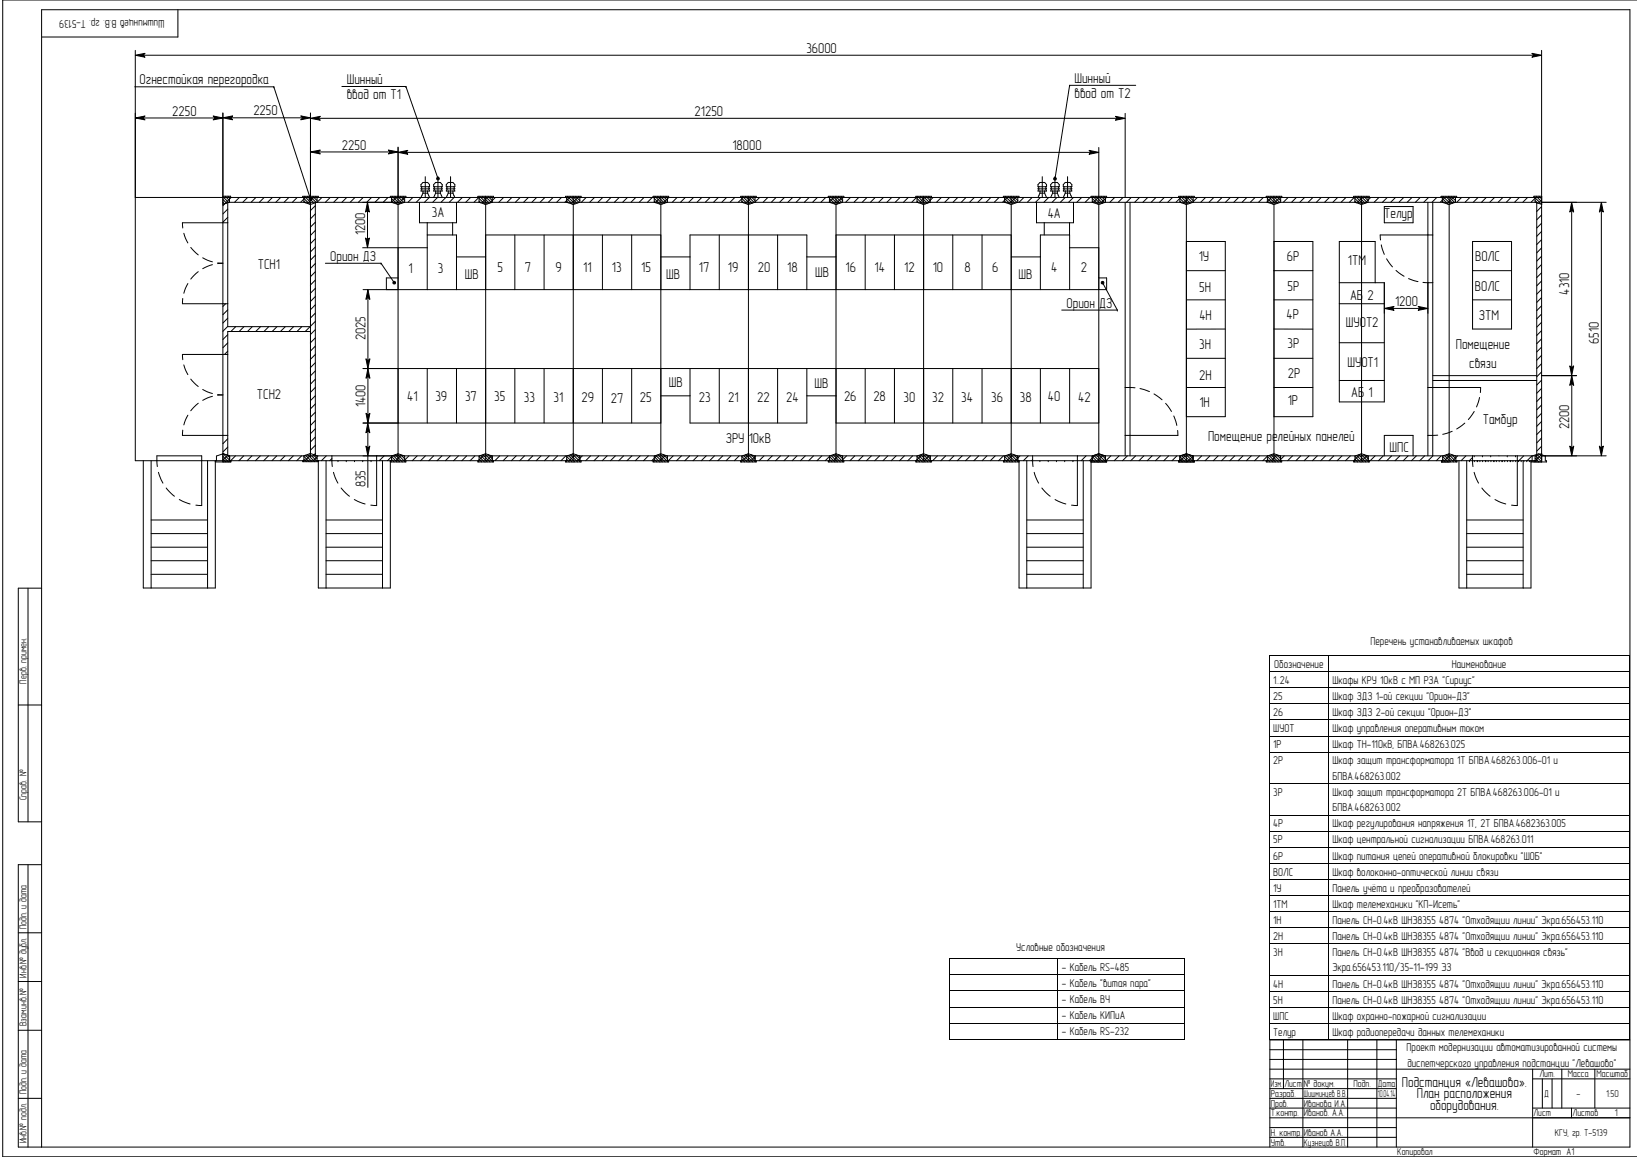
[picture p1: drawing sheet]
<svg xmlns="http://www.w3.org/2000/svg" width="841mm" height="594mm" viewBox="0 0 841 594" stroke-linecap="round" stroke-linejoin="round" font-family="sans-serif">
<g fill="none" stroke="#000" stroke-width=".51">
<path d="M91 5v14h-70M841 0h-840v594h840M70 28l5-1-1 1 1 1zM70 26v211h720v-133h-673v64h43M74 28h714M787 27l5 1-5 1 1-1zM792 26v211l-3-3M69 45h72M110 60l5 1-5 1v-1zM115 58v179M141 45h.1M141 45l18 57"/>
<path d="M155 60h5l-5 2 1-2zM160 58v43M176 44h33M209 44h.1M209 44l16 47M550 44h.1M550 44l-8 47M550 44h33M573 60l5 1-5 1 1-1zM578 58v43M70 61l5-1-1 1 1 1zM74 61h36"/>
<path d="M115 60h5h-2l2 2zM118 60h38M160 61l5-1-1 1 1 1zM160 78l5-1-1 1 1 1zM164 61h410M164 78h37M200 77l5 1-5 1 1-1zM205 78l5-1-1 1 1 1zM205 76v161M209 78h352M560 77l5 1-5 1 1-1zM565 76v161"/>
<path d="M217 97l-1 1h5l-1-1M217 96l-1 1h5l-1-1M217 94h3l1 1v1h-5v-1zM217 99l-1 2M217 98v1M217 99h3M218 91v10M220 99l1 2-3 3M220 98v1M223 97v1h4v-1M223 96v1h4v-1M224 99l-1 2"/>
<path d="M224 98v1M224 94h2l1 1v1h-4v-1zM224 99h2M225 91v10M226 98v1M226 99l1 2M230 97l-1 1h5l-1-1M230 96l-1 1h5l-1-1M230 94h3l1 1v1h-5v-1zM230 99l-1 2M230 98v1M230 99h3"/>
<path d="M231 91v10M233 98v1M233 99l1 2M534 97l-1 1h5l-1-1M534 96l-1 1h5l-1-1M534 94h3l1 1v1h-5v-1zM534 98v1M534 99l-1 2M534 99h2M535 91v10M537 98l1 3M540 97v1h4v-1"/>
<path d="M540 96v1h4v-1M541 94h2l1 1v1h-4v-1zM541 99l-1 2M541 98v1M541 99h2M542 91h1l-1 1h-1zM542 91v10M543 98v1M543 99l1 2M547 97l-1 1h5l-1-1M547 96l-1 1h5l-1-1M547 94h3l1 1v1h-5v-1z"/>
<path d="M547 99l-1 2M547 98v1M547 99h3M548 91v10M550 98v1M550 99l1 2M70 101h722M94 120l3 5M115 101l2 3M115 102l1 2M115 104v1M115 101h3"/>
<path d="M116 101l2 2M117 114h-23v3M117 107l-2 3M117 112l-2 2M117 101l1 1M118 101v3l-3 1M119 101l-4 5M123 101l-3 3M127 101l-2 3M131 101l-2 3M136 101l-3 3M140 101l-3 3"/>
<path d="M144 101l-2 3M148 101l-2 3M153 101l-3 3M156 101h8M156 102l3 3M156 103l1 1M156 101v3l4 1 3-1M156 101l4 3v130M157 101l-3 3M158 101l3 3M159 101l3 3M160 108h.1"/>
<path d="M160 112h.1M160 117h.1M161 101l2 2M161 101l-2 3M162 110l-2 2M162 114l-2 3M162 106l-2 2M162 118l-2 3M162 104v130M162 101l1 1M163 101v3M165 101l-2 3"/>
<path d="M170 101l-3 3M174 101l-3 3M178 101l-2 3M182 101l-2 3M187 101l-3 3M189 104l1 5-1-1-1 1zM189 108v15M191 101l-3 3M195 101l-2 3M199 101l-2 3M201 101h8M201 101v3l4 1 3-1v-3l-3 3"/>
<path d="M201 102l3 3M201 103l1 1M201 101l4 4M203 101l3 3M204 101l-3 3M204 101l3 3M206 101l2 2M207 101l1 1M212 101l-2 3M216 104v10h19v-10M216 101l-2 3M219 114v35"/>
<path d="M225 101l-3 3M229 101l-2 3M233 114v7M233 101l-2 3M238 101l-3 3M242 101l-3 3M246 101h8M246 101l-2 3M246 102l3 3M246 103l1 1M246 101v3l4 1 3-1v-3M246 101l4 4"/>
<path d="M248 101l3 3M249 101l3 3M250 101v136M250 101l-2 3M251 101l2 2M252 101l1 1M255 101l-3 3M259 101l-3 3M263 101l-3 3M267 101l-2 3M271 101l-2 3M276 101l-3 3"/>
<path d="M280 101l-3 3M284 101l-2 3M288 101l-2 3M291 101h8M291 102l3 3M291 103l1 1M291 101v3l4 1 3-1v-3M291 101l4 4M293 101l-3 3M293 101l3 3M294 101l3 3M295 101v136"/>
<path d="M296 101l2 2M297 101l-3 3M297 101l1 1M301 101l-2 3M305 101l-2 3M310 101l-3 3M314 101l-3 3M318 101l-2 3M322 101l-2 3M327 101l-3 3M331 101l-3 3M335 101l-2 3"/>
<path d="M336 101h8l-3 3M336 102l3 3M336 103l1 1M336 101v3l4 1 3-1v-3M336 101l4 4M338 101l3 3M339 101l3 3M339 101l-2 3M340 101v136M341 101l2 2M342 101l1 1M348 101l-3 3"/>
<path d="M352 101l-2 3M356 101l-2 3M361 101l-3 3M365 101l-3 3M369 101l-2 3M373 101l-2 3M378 101l-3 3M381 101h8M381 102l3 3M381 103l1 1M381 101v3l4 1 3-1M381 101l4 4"/>
<path d="M382 101l-3 3M383 101l3 3M384 101l3 3M385 101v136M386 101l2 2M386 101l-2 3M387 101l1 1M388 101v3M390 101l-2 3M395 101l-3 3M399 101l-3 3M403 101l-2 3"/>
<path d="M407 101l-2 3M411 101l-2 3M416 101l-3 3M420 101l-3 3M424 101l-2 3M426 101h8M426 102l3 3M426 103l1 1M426 101v3l4 1 3-1v-3M426 101l4 4M428 101l3 3M428 101l-2 3"/>
<path d="M429 101l3 3M430 101v136M431 101l2 2M432 101l1 1M433 101l-3 3M437 101l-3 3M441 101l-2 3M445 101l-2 3M450 101l-3 3M454 101l-3 3M458 101l-2 3M462 101l-2 3"/>
<path d="M467 101l-3 3M471 101h8M471 101l-3 3M471 102l3 3M471 103l1 1M471 101v3l4 1 3-1v-3M471 101l4 4M473 101l3 3M474 101l3 3M475 101v136M475 101l-2 3M476 101l2 2"/>
<path d="M477 101l1 1M479 101l-2 3M484 101l-3 3M488 101l-3 3M492 101l-2 3M496 101l-2 3M501 101l-3 3M505 101l-3 3M509 101l-2 3M513 101l-2 3M515 101h1M515 101h8"/>
<path d="M516 102l3 3M516 103l1 1M516 101v3l4 1 3-1v-3M516 101l4 4M518 101l-3 3M518 101l3 3M519 101l3 3M520 101v136M521 101l2 2M522 101l-3 3M522 101l1 1M526 101l-2 3"/>
<path d="M530 101l-2 3M533 104v10h19v-10M534 101l-2 3M536 114v7M539 101l-3 3M543 101l-2 3M547 101l-2 3M549 114v7M551 101l-2 3M556 101l-3 3M560 101l-3 3M561 101h8"/>
<path d="M561 102l3 3M561 103l1 1M561 101v3l4 1 3-1v-3M561 101l4 4M563 101l3 3M564 101l-2 3M564 101l3 3M566 101l2 2M567 101l1 1M568 101l-2 3M573 101l-3 3M577 101l-3 3"/>
<path d="M578 104v130M581 104v130M581 101l-2 3M585 101l-2 3M590 101l-3 3M594 101l-3 3M598 101l-2 3M602 101l-2 3M606 101h.1M606 101h8M606 102l3 3M606 103l1 1"/>
<path d="M606 101v3l4 1 3-1v-3M607 101l3 4M607 101l-3 3M608 101l3 3M609 101l4 3M610 101v136M611 101l2 2M611 101l-3 3M612 101l1 1M615 101l-2 3M619 101l-2 3M624 101l-3 3"/>
<path d="M628 101l-3 3M632 101l-2 3M636 101l-2 3M641 101l-3 3M645 101l-3 3M649 101l-2 3M651 101h8M651 102l3 3M651 103l1 1M651 101v3l4 1 3-1v-3M651 101l4 4M653 101l3 3"/>
<path d="M653 101l-2 3M654 101l3 3M655 101v136M656 101l2 2M657 101l1 1M658 101l-3 3M662 101l-3 3M666 101l-2 3M670 101l-2 3M675 101l-3 3M679 101l-3 3M683 101l-2 3"/>
<path d="M687 101l-2 3M692 101l-3 3M695 101h1M695 101h8M696 101l-3 3M696 102l3 3M696 103l1 1M696 101v3l3 1 4-1v-3M696 101l4 4M698 101l3 3M699 101l3 3M700 101v136"/>
<path d="M700 101l-3 3M701 101l2 2M702 101l1 1M704 101l-2 3M708 101l-2 3M711 106h15v8h-15zM713 101l-3 3M717 101l-3 3M721 101l-2 3M725 101l-2 3M730 101l-3 3M734 104v130"/>
<path d="M734 101l-3 3M736 104v130M738 101l-2 3M740 101h8M741 102l3 3M741 103l1 1M741 101v3l3 1 4-1v-3M741 101l4 4M742 101l-2 3M743 101l3 3M744 101l3 3M745 101v136"/>
<path d="M746 101l2 2M747 101l-3 3M747 101l1 1M751 101l-3 3M755 101l-2 3M759 101l-2 3M764 101l-3 3M768 101l-3 3M772 101l-2 3M776 101l-2 3M781 101l-3 3M785 101l-3 3"/>
<path d="M788 101h.1M789 101v3l3 1-3-3M789 103l1 1M789 101l-2 3M789 101l3 3M790 104h.1M791 101l1 1M792 103l-2 1M792 106l-2 3M792 110l-2 3M792 115l-2 2M792 119l-2 2"/>
<path d="M792 104h33M792 101h-4M807 104l1 5-1-1-1 1zM807 108v81M823 104l1 5-1-1-1 1zM823 108v122M98 127l4 4M102 139l-4 4M104 132l5 2M109 136l-5 2M112 135h3h-3M160 125h.1"/>
<path d="M160 129h.1M160 134h.1M162 123l-2 2M162 127l-2 2M162 131l-2 3M162 135l-2 3M162 140l-2 2M167 135h29M186 127h33M188 122l1 1 1-1-1 5zM196 135h.1M196 135l6 10"/>
<path d="M219 121h16v28M235 132h15M250 121h90M264 121v28M280 121v28M309 121v28M325 121v28M340 132h14M370 121v28M399 121v28M415 132h15M430 121h90"/>
<path d="M444 121v28M460 121v28M489 121v28M505 121v28M520 132h14M550 127h15M610 124h19v90h-19M610 139h19M655 124h19v90h-19M655 139h19M710 126l1 5M712 133l3 4"/>
<path d="M717 139l4 3M736 121h-27v2M757 124h20v45h-20zM757 139h20M792 123l-2 3M792 127l-2 3M792 132l-2 2M792 136l-2 2M94 153v3h23M97 146l-3 5M116 156l-1 1M117 159l-2 3"/>
<path d="M160 146h.1M160 151h.1M160 155h.1M162 144l-2 2M162 148l-2 3M162 152l-2 3M162 157l-2 2M189 149l1 5-1-1-1 1zM189 153v32M205 143h-6v6M354 149v-28h61v28M534 149v-28h16v28"/>
<path d="M545 159h29M565 143h4v6h-382M567 146l7 13M574 159h.1M610 154h19M655 154h19M688 145h23v61h-23v-82h18v21M688 156h23M711 158l5-1-1 1 1 1zM715 158h15M724 143l5 2M729 157l5 1-5 1 1-1z"/>
<path d="M731 145h5M757 154h20M792 140l-2 3M792 144l-2 3M792 149l-2 2M792 153l-2 2M792 157l-2 3M117 163l-2 3M117 168l-2 2M117 172l-2 2M117 176l-2 3M121 168l-2 2"/>
<path d="M125 168l-2 2M130 168l-3 2M134 168l-3 2M138 168l-2 2M142 168l-2 2M147 168l-3 2M151 168l-3 2M155 168l-2 2M159 168l-2 2M160 163h.1M160 168h.1M160 172h.1"/>
<path d="M160 176h.1M160 170h-43v64M162 161l-2 2M162 165l-2 3M162 169l-2 3M162 173l-2 3M162 178l-2 2M629 169h-19M655 169h19M688 176h23M792 161l-2 3M792 165l-2 3"/>
<path d="M792 170l-2 2M792 174l-2 2M792 178l-2 3M94 187l3 5M98 195l4 3M104 200l5 2M117 182h-23v3M117 180l-2 2M160 184h.1M160 189h.1M160 193h.1M162 182l-2 2"/>
<path d="M162 186l-2 3M162 190l-2 3M162 195l-2 2M162 199l-2 2M187 189h378M188 184l1 1 1-1-1 5zM189 189l1 5-1-1-1 1zM189 193v20M219 189v28M235 189v28M264 189v28M280 189v28"/>
<path d="M309 189v28M325 189v28M354 189v28h61v-28M370 189v28M399 189v28M444 189v28M460 189v28M489 189v28M505 189v28M534 189v28M550 189v28M578 199h5"/>
<path d="M586 200l5 1M610 199h19M610 184h19M655 199h19M655 184h19M688 195h23M734 199h27v3M736 195h54M736 193h54M792 182l-2 3M792 187l-2 2M792 191l-2 2"/>
<path d="M792 195l-2 3M792 199l-2 3M792 193h18M806 188l1 1 1-1-1 5zM808 193l1 5-1-1-2 1zM808 197v33M97 213l-3 5M102 207l-4 4M109 203l-5 3M112 203h3h-3M160 201h.1M160 206h.1"/>
<path d="M160 210h.1M160 214h.1M162 203l-2 3M162 207l-2 3M162 212l-2 2M162 216l-2 2M186 217h154M188 212l1 1 1-1-1 5zM189 217l1 5-1-1-1 1zM340 203h14M415 203h15M430 217h135"/>
<path d="M593 202l4 3M599 207l3 4M603 214l2 4M753 217l-5 3M757 211l-3 4M760 204l-1 5M792 204l-2 2M792 208l-2 2M792 212l-2 3M792 216l-2 3M74 236v66h37v-65M78 237v65"/>
<path d="M81 240v-6h23v26l-3-1M94 221v3h23M107 237v65M115 234l2 3M115 236l1 1M115 233l3 1v3M115 233l3 3M115 233l-4 1v3M117 234h.1M117 225l-2 3M117 230l-2 2M117 234l-2 2"/>
<path d="M117 234h673M117 234l1 1M118 234v3M118 237h.1M119 237h-8M121 234l-3 3M125 234l-2 3M129 234l-2 3M134 234l-3 3M138 234l-3 3M142 234l-2 3M146 234l-2 3"/>
<path d="M151 234l-3 3M155 234l-3 3M156 237h.1M156 234l3 3M156 236l1 1M157 234l3 3M158 233l4 4M159 233l1 1M159 234l-2 3M160 223h.1M160 227h.1M160 231h.1"/>
<path d="M160 234l3 3M162 234l1 2M162 220l-2 3M162 224l-2 3M162 229l-2 2M162 233l-1 1M163 234l-2 3M164 237h-8v-1v-2l4-1 3 1v2h1v66h37v-65M168 237v65M168 234l-3 3M171 234v6M171 235l-2 2"/>
<path d="M174 237h.1M178 237h.1M182 237h.1M186 237h.1M188 229l1 1 1-1-1 5zM189 221v9M189 234v16M191 237h.1M194 234v26l-4-1M197 237v65M197 234l-2 3M201 234l3 3"/>
<path d="M201 236l1 1M201 237v-3l4-1 3 1v3M202 234l-3 3M202 234l3 3M203 233l4 4M204 233l4 4M206 233l2 3M206 234l-3 3M209 237h-8M210 234l-2 3M214 234l-2 3M219 234l-3 3"/>
<path d="M223 234l-3 3M227 234l-2 3M231 234l-2 3M236 234l-3 3M240 234l-3 3M244 234l-2 3M246 234l3 3M246 236l1 1M246 237v-3l4-1 3 1v3M247 234l3 3M248 233l4 4M248 234l-2 3"/>
<path d="M249 233l4 4M251 233l2 3M253 234l-3 3M254 237h-8M257 234l-3 3M261 234l-3 3M265 234l-2 3M269 234l-2 3M274 234l-3 3M278 234l-3 3M282 234l-2 3M286 234l-2 3"/>
<path d="M291 234l-3 3M291 234l3 3M291 236l1 1M291 237v-3l4-1 3 1v3M292 234l3 3M293 233l4 4M294 233l4 4M295 234l-3 3M296 233l2 3M299 237h-8M299 234l-2 3M303 234l-2 3"/>
<path d="M308 234l-3 3M312 234l-3 3M316 234l-2 3M320 234l-2 3M325 234l-3 3M329 234l-3 3M333 234l-2 3M336 234l3 3M336 236l1 1M336 237v-3l4-1 3 1v3M337 234l3 3M337 234l-2 3"/>
<path d="M338 233l4 4M339 233l4 4M341 233l2 3M342 234l-3 3M344 237h-8M346 234l-3 3M350 234l-2 3M354 234l-2 3M359 234l-3 3M363 234l-3 3M367 234l-2 3M371 234l-2 3"/>
<path d="M376 234l-3 3M380 234l-3 3M381 234l3 3M381 236l1 1M381 237v-3l4-1 3 1v3M382 234l3 3M383 233l4 4M384 234l-2 3M384 233l4 4M386 233l2 3M388 234l-2 3M389 237h-8"/>
<path d="M393 234l-3 3M397 234l-3 3M401 234l-3 3M405 234l-2 3M409 234l-2 3M414 234l-3 3M418 234l-3 3M422 234l-2 3M426 234l3 3M426 236l1 1M426 237v-3l4-1 3 1v3M426 234l-2 3"/>
<path d="M427 234l3 3M428 233l4 4M429 233l4 4M431 234l-3 3M431 233l2 3M434 237h-8M435 234l-3 3M439 234l-2 3M443 234l-2 3M448 234l-3 3M452 234l-3 3M456 234l-2 3"/>
<path d="M460 234l-2 3M465 234l-3 3M469 234l-3 3M471 237h.1M471 237h8M471 234l3 3M471 236l1 1M471 237v-3l4-1 3 1v3M472 234l3 3M473 233l4 4M473 234l-2 3M474 233l4 4"/>
<path d="M476 233l2 3M477 234l-2 3M482 234l-3 3M486 234l-3 3M490 234l-2 3M494 234l-2 3M499 234l-3 3M503 234l-3 3M507 234l-2 3M511 234l-2 3M516 234l-3 3M516 237h8"/>
<path d="M516 234l3 3M516 236l1 1M516 237v-3l4-1 3 1v3M517 234l3 3M518 233l4 4M519 233l4 4M520 234l-3 3M521 233l2 3M524 236v66h37v-65M524 234l-2 3M528 237v65M528 234l-2 3"/>
<path d="M531 234v6M531 236l-1 1M534 237h.1M539 237h.1M543 237h.1M547 237h.1M551 237h.1M554 234v26l-3-1M554 234h.1M557 237v65M558 234l-3 3M561 234l3 3"/>
<path d="M561 236l1 1M561 237v-3l4-1 3 1v3M562 234l3 3M562 234l-2 3M563 233l4 4M564 233l4 4M566 233l2 3M566 234l-2 3M569 237h-8M571 234l-3 3M575 234l-3 3M579 234l-2 3"/>
<path d="M583 234l-2 3M588 234l-3 3M592 234l-3 3M596 234l-2 3M600 234l-2 3M605 234l-3 3M605 221v3h-27M606 234l3 3M606 236l1 1M606 237v-3l4-1 3 1v3M607 234l3 3M608 233l4 4"/>
<path d="M609 234l-3 3M609 233l4 4M611 233l2 3M613 234l-2 3M613 237h.1M614 237h-8M617 234l-2 3M622 234l-3 3M626 234l-3 3M630 234l-2 3M634 234l-2 3M639 234l-3 3"/>
<path d="M643 234l-3 3M647 234l-2 3M651 234l3 3M651 236l1 1M651 237v-3l4-1 3 1v3M651 234l-2 3M652 234l3 3M653 233l4 4M654 233l4 4M656 234l-3 3M656 233l2 3M658 237h-7"/>
<path d="M660 234l-3 3M664 234l-2 3M668 234l-2 3M673 234l-3 3M677 234l-3 3M681 234l-2 3M685 234l-2 3M689 234l-2 3M694 234l-3 3M695 237h1M695 237h8M696 234l3 3"/>
<path d="M696 236l1 1M696 237v-3l4-1 3 1v3M697 234l3 3M698 234l-3 3M698 233l4 4M699 233l4 4M701 233l2 3M702 234l-2 3M706 234l-2 3M711 234l-3 3M711 234v-10h15v10M715 234l-3 3"/>
<path d="M719 234l-2 3M723 234l-2 3M728 234l-3 3M732 234l-3 3M736 234l-2 3M739 223l-5 1M740 234l-2 3M741 234l3 3M741 236l2 1M741 237v-3l4-1 3 1v3M742 234l3 3M743 233l4 4"/>
<path d="M744 233l4 4M745 234l-3 3M746 233l2 3M746 221l-5 2M749 237h-8M749 234l-3 3M750 236v66h37v-65M753 234l-2 3M754 237v65M755 237h.1M757 234v6M757 235l-2 2"/>
<path d="M757 234h.1M757 237h.1M759 237h.1M760 237h.1M762 234h.1M762 237h.1M763 237h.1M765 237h.1M766 234h.1M766 237h.1M767 237h.1M768 237h.1"/>
<path d="M769 237h.1M770 237h.1M772 237h.1M773 237h.1M774 234h.1M774 237h.1M776 237h.1M777 237h.1M779 234h.1M779 237h.1M780 234v26l-3-1M780 237h.1"/>
<path d="M782 237h.1M783 237v65M783 234l-3 3M783 237h.1M784 237h.1M786 237h.1M787 234l-2 3M787 237v-3l4-1 3 1v3h1h-8M787 237h.1M788 237h.1M789 235l2 2M790 234l2 2"/>
<path d="M791 233l1 1M792 234h33M792 221l-2 2M792 225l-2 2M792 229l-2 3M792 233l-3 4M792 233l-3 1v3M806 229l2 1 1-1-1 5zM822 229l1 1 1-1-1 5zM81 243l3 5M85 251l5 4M92 256l6 3"/>
<path d="M171 243l3 5M175 251l5 4M182 256l6 3M531 243l3 5M535 251l5 4M542 256l6 3M757 243l3 5M761 251l5 4M768 256l6 3M78 267h29M78 274h29M168 267h29"/>
<path d="M168 274h29M528 267h29M528 274h29M754 267h29M754 274h29M78 281h29M78 288h29M78 295h29M168 281h29M168 288h29M168 295h29M528 281h29"/>
<path d="M528 288h29M528 295h29M754 281h29M754 288h29M754 295h29M14 302v120M21 302h-12v120h12M652 337h185M652 337v197M683 337v197M837 337v8M652 345h185"/>
<path d="M652 353h185M837 345v8M837 353v8M9 362h12M652 361h185M652 370h185M652 378h185M837 362v8M837 370v8M837 378v8M652 386h185M837 386v16"/>
<path d="M652 402h185M652 419h185M837 403v16M837 419v8M652 427h185M652 435h185M837 427v8M837 435v8M14 444v145M21 444h-12v145h828v-584h-816v584M652 443h185M652 452h185"/>
<path d="M652 460h185M837 444v8M837 452v8M9 479h12M652 468h185M652 476h185M837 460v8M837 468v8M837 477v8M488 492h121v8M488 492v41M544 492v41"/>
<path d="M652 485h185M837 485v16M9 504h12M488 501h121v8h-121M609 509v8h-121M609 517v8M652 501h185M652 509h185M652 517h185M837 501v8M837 509v8M837 518v8"/>
<path d="M9 529h12M488 525h121v8M488 534h121M652 526h185M652 534h185M652 534v55M652 539h65M659 534v25M669 534v55M692 534v55M707 534v55M717 534v55"/>
<path d="M837 526v8M652 549h185M652 554h65M652 559h65M652 544h65M787 554h50M787 549v40M792 554v15M797 554v15M802 549v20M819 549v20M9 564h12"/>
<path d="M652 574h185M652 564h65M652 569h65M652 579h65M787 569h50M807 569v5M652 584h65"/>
<circle cx="225" cy="92" r=".7"/>
<circle cx="160" cy="102" r=".7"/>
<circle cx="203" cy="145" r=".7"/>
<circle cx="566" cy="145" r=".7"/>
</g>
<g fill="#000">
<circle cx="160" cy="104" r=".2"/>
<circle cx="160" cy="234" r=".2"/>
</g>
<g fill="#000">
<path d="M70 28l5-1-1 1 1 1z" fill-rule="evenodd"/>
<path d="M787 27l5 1-5 1 1-1z" fill-rule="evenodd"/>
<path d="M70 61l5-1-1 1 1 1z" fill-rule="evenodd"/>
<path d="M115 60h5h-2l2 2z" fill-rule="evenodd"/>
<path d="M160 61l5-1-1 1 1 1z" fill-rule="evenodd"/>
<path d="M110 60l5 1-5 1v-1z" fill-rule="evenodd"/>
<path d="M155 60h5l-5 2 1-2z" fill-rule="evenodd"/>
<path d="M160 78l5-1-1 1 1 1z" fill-rule="evenodd"/>
<path d="M200 77l5 1-5 1 1-1z" fill-rule="evenodd"/>
<path d="M205 78l5-1-1 1 1 1z" fill-rule="evenodd"/>
<path d="M560 77l5 1-5 1 1-1z" fill-rule="evenodd"/>
<path d="M573 60l5 1-5 1 1-1z" fill-rule="evenodd"/>
<path d="M542 91h1l-1 1h-1z" fill-rule="evenodd"/>
<path d="M189 104l1 5-1-1-1 1z" fill-rule="evenodd"/>
<path d="M807 104l1 5-1-1-1 1z" fill-rule="evenodd"/>
<path d="M823 104l1 5-1-1-1 1z" fill-rule="evenodd"/>
<path d="M188 122l1 1 1-1-1 5z" fill-rule="evenodd"/>
<path d="M189 149l1 5-1-1-1 1z" fill-rule="evenodd"/>
<path d="M711 158l5-1-1 1 1 1z" fill-rule="evenodd"/>
<path d="M729 157l5 1-5 1 1-1z" fill-rule="evenodd"/>
<path d="M188 184l1 1 1-1-1 5z" fill-rule="evenodd"/>
<path d="M189 189l1 5-1-1-1 1z" fill-rule="evenodd"/>
<path d="M806 188l1 1 1-1-1 5z" fill-rule="evenodd"/>
<path d="M808 193l1 5-1-1-2 1z" fill-rule="evenodd"/>
<path d="M188 212l1 1 1-1-1 5z" fill-rule="evenodd"/>
<path d="M188 229l1 1 1-1-1 5z" fill-rule="evenodd"/>
<path d="M189 217l1 5-1-1-1 1z" fill-rule="evenodd"/>
<path d="M806 229l2 1 1-1-1 5z" fill-rule="evenodd"/>
<path d="M822 229l1 1 1-1-1 5z" fill-rule="evenodd"/>
<circle cx="225" cy="92" r=".7"/>
<circle cx="160" cy="102" r=".7"/>
<circle cx="203" cy="145" r=".7"/>
<circle cx="566" cy="145" r=".7"/>
</g>
<g font-size="6.4">
<text x="414" y="27">36000</text>
<text x="72" y="43">Огнестойкая перегородка</text>
<text x="178" y="43">Шинный</text>
<text x="552" y="43">Шинный</text>
<text x="178" y="51">ввод от Т1</text>
<text x="552" y="50">ввод от Т2</text>
<text x="88" y="59">2250</text>
<text x="130" y="59">2250</text>
<text x="357" y="59">21250</text>
<text x="176" y="77">2250</text>
<text x="376" y="77">18000</text>
<text x="222" y="111">3А</text>
<text x="538" y="112">4А</text>
<text x="711" y="112">Телур</text>
<text x="188" y="121" transform="rotate(-90 188 121)">1200</text>
<text x="170" y="134">Орион ДЗ</text>
<text x="616" y="134">1У</text>
<text x="661" y="134">6Р</text>
<text x="693" y="136">1ТМ</text>
<text x="758" y="134">ВОЛС</text>
<text x="132" y="138">ТСН1</text>
<text x="210" y="140">1</text>
<text x="225" y="140">3</text>
<text x="239" y="143">ШВ</text>
<text x="256" y="140">5</text>
<text x="270" y="140">7</text>
<text x="285" y="140">9</text>
<text x="300" y="140">11</text>
<text x="314" y="140">13</text>
<text x="329" y="140">15</text>
<text x="342" y="143">ШВ</text>
<text x="359" y="139">17</text>
<text x="374" y="140">19</text>
<text x="389" y="140">20</text>
<text x="404" y="140">18</text>
<text x="419" y="142">ШВ</text>
<text x="434" y="140">16</text>
<text x="449" y="140">14</text>
<text x="465" y="140">12</text>
<text x="479" y="140">10</text>
<text x="495" y="140">8</text>
<text x="510" y="140">6</text>
<text x="523" y="143">ШВ</text>
<text x="540" y="140">4</text>
<text x="555" y="140">2</text>
<text x="616" y="150">5Н</text>
<text x="661" y="149">5Р</text>
<text x="758" y="149">ВОЛС</text>
<text x="694" y="154">АБ 2</text>
<text x="806" y="151" transform="rotate(-90 806 151)">4310</text>
<text x="548" y="158">Орион ДЗ</text>
<text x="717" y="157">1200</text>
<text x="616" y="165">4Н</text>
<text x="661" y="164">4Р</text>
<text x="760" y="164">ЗТМ</text>
<text x="691" y="168">ШУОТ2</text>
<text x="188" y="175" transform="rotate(-90 188 175)">2025</text>
<text x="616" y="179">3Н</text>
<text x="661" y="179">3Р</text>
<text x="748" y="179">Помещение</text>
<text x="821" y="177" transform="rotate(-90 821 177)">6510</text>
<text x="692" y="188">ШУОТ1</text>
<text x="755" y="189">связи</text>
<text x="616" y="195">2Н</text>
<text x="662" y="194">2Р</text>
<text x="344" y="199">ШВ</text>
<text x="418" y="199">ШВ</text>
<text x="694" y="204">АБ 1</text>
<text x="132" y="205">ТСН2</text>
<text x="188" y="209" transform="rotate(-90 188 209)">1400</text>
<text x="209" y="206">41</text>
<text x="224" y="206">39</text>
<text x="239" y="206">37</text>
<text x="254" y="206">35</text>
<text x="269" y="206">33</text>
<text x="284" y="206">31</text>
<text x="299" y="206">29</text>
<text x="314" y="207">27</text>
<text x="329" y="206">25</text>
<text x="359" y="207">23</text>
<text x="374" y="207">21</text>
<text x="389" y="207">22</text>
<text x="404" y="206">24</text>
<text x="434" y="206">26</text>
<text x="449" y="206">28</text>
<text x="464" y="206">30</text>
<text x="479" y="206">32</text>
<text x="494" y="206">34</text>
<text x="509" y="206">36</text>
<text x="524" y="206">38</text>
<text x="538" y="206">40</text>
<text x="554" y="206">42</text>
<text x="616" y="209">1Н</text>
<text x="662" y="208">1Р</text>
<text x="762" y="218">Тамбур</text>
<text x="806" y="220" transform="rotate(-90 806 220)">2200</text>
<text x="373" y="227">ЗРУ 10кВ</text>
<text x="621" y="226">Помещение релейных панелей</text>
<text x="714" y="232">ШПС</text>
<text x="188" y="250" transform="rotate(-90 188 250)">835</text>
<text x="720" y="558">Подстанция «Левашово».</text>
<text x="728" y="564">План расположения</text>
<text x="735" y="570">оборудования.</text>
</g>
<g font-size="5.1">
<text x="84" y="10" transform="rotate(180 84 10)">Шишминцев В.В. гр. Т-5139</text>
<text x="704" y="331">Перечень устанавливаемых шкафов</text>
<text x="655" y="343">Обозначение</text>
<text x="746" y="343">Наименование</text>
<text x="654" y="351">1..24</text>
<text x="685" y="351">Шкафы КРУ 10кВ с МП РЗА &quot;Сириус&quot;</text>
<text x="654" y="359">25</text>
<text x="685" y="359">Шкаф ЗДЗ 1-ой секции &quot;Орион-ДЗ&quot;</text>
<text x="654" y="368">26</text>
<text x="685" y="368">Шкаф ЗДЗ 2-ой секции &quot;Орион-ДЗ&quot;</text>
<text x="654" y="376">ШУОТ</text>
<text x="685" y="376">Шкаф управления оперативным током</text>
<text x="654" y="384">1Р</text>
<text x="685" y="384">Шкаф ТН-110кВ, БПВА.468263.025</text>
<text x="654" y="392">2Р</text>
<text x="685" y="392">Шкаф защит трансформатора 1Т БПВА.468263.006-01 и</text>
<text x="685" y="400">БПВА.468263.002</text>
<text x="654" y="409">3Р</text>
<text x="685" y="409">Шкаф защит трансформатора 2Т БПВА.468263.006-01 и</text>
<text x="685" y="417">БПВА.468263.002</text>
<text x="654" y="425">4Р</text>
<text x="685" y="425">Шкаф регулирования напряжения 1Т, 2Т БПВА.4682363.005</text>
<text x="654" y="433">5Р</text>
<text x="685" y="433">Шкаф центральной сигнализации БПВА.468263.011</text>
<text x="654" y="441">6Р</text>
<text x="685" y="441">Шкаф питания цепей оперативной блокировки &quot;ШОБ&quot;</text>
<text x="654" y="450">ВОЛС</text>
<text x="685" y="450">Шкаф волоконно-оптической линии связи</text>
<text x="654" y="458">1У</text>
<text x="685" y="458">Панель учёта и преобразователей</text>
<text x="654" y="466">1ТМ</text>
<text x="685" y="466">Шкаф телемеханики &quot;КП-Исеть&quot;</text>
<text x="654" y="474">1Н</text>
<text x="685" y="474">Панель СН-0.4кВ ШНЭ8355 4874 &quot;Отходящии линии&quot; Экра.656453.110</text>
<text x="654" y="483">2Н</text>
<text x="685" y="483">Панель СН-0.4кВ ШНЭ8355 4874 &quot;Отходящии линии&quot; Экра.656453.110</text>
<text x="522" y="488">Условные обозначения</text>
<text x="654" y="491">3Н</text>
<text x="685" y="491">Панель СН-0.4кВ ШНЭ8355 4874 &quot;Ввод и секционная связь&quot;</text>
<text x="546" y="498">- Кабель RS-485</text>
<text x="685" y="499">Экра.656453.110/35-11-199 ЭЗ</text>
<text x="546" y="507">- Кабель &quot;витая пара&quot;</text>
<text x="654" y="507">4Н</text>
<text x="685" y="507">Панель СН-0.4кВ ШНЭ8355 4874 &quot;Отходящии линии&quot; Экра.656453.110</text>
<text x="546" y="515">- Кабель ВЧ</text>
<text x="654" y="515">5Н</text>
<text x="685" y="515">Панель СН-0.4кВ ШНЭ8355 4874 &quot;Отходящии линии&quot; Экра.656453.110</text>
<text x="546" y="523">- Кабель КИПиА</text>
<text x="654" y="524">ШПС</text>
<text x="685" y="524">Шкаф охранно-пожарной сигнализации</text>
<text x="546" y="531">- Кабель RS-232</text>
<text x="654" y="532">Телур</text>
<text x="685" y="532">Шкаф радиопередачи данных телемеханики</text>
<text x="723" y="540">Проект модернизации автоматизированной системы</text>
<text x="723" y="548">диспетчерского управления подстанции &quot;Левашово&quot;</text>
</g>
<g font-size="4.5">
<text x="14" y="351" transform="rotate(-90 14 351)">Перв. примен.</text>
<text x="14" y="411" transform="rotate(-90 14 411)">Справ. №</text>
<text x="14" y="477" transform="rotate(-90 14 477)">Подп. и дата</text>
<text x="14" y="502" transform="rotate(-90 14 502)">Инв.№ дубл.</text>
<text x="14" y="527" transform="rotate(-90 14 527)">Взам.инв.№</text>
<text x="791" y="553">Лит.</text>
<text x="806" y="553">Масса</text>
<text x="820" y="553">Масштаб</text>
<text x="14" y="562" transform="rotate(-90 14 562)">Подп. и дата</text>
<text x="653" y="558">Изм.</text>
<text x="653" y="563">Разраб.</text>
<text x="660" y="558">Лист</text>
<text x="670" y="558">№ докум.</text>
<text x="670" y="563">Шишминцев В.В.</text>
<text x="695" y="558">Подп.</text>
<text x="708" y="563">10.04.14</text>
<text x="708" y="558">Дата</text>
<text x="793" y="563">Д</text>
<text x="810" y="563">-</text>
<text x="825" y="563">1:50</text>
<text x="653" y="568">Пров.</text>
<text x="670" y="568">Иванова И.А.</text>
<text x="653" y="573">Т.контр.</text>
<text x="670" y="573">Иванов. А.А.</text>
<text x="788" y="573">Лист</text>
<text x="808" y="573">Листов</text>
<text x="830" y="573">1</text>
<text x="14" y="587" transform="rotate(-90 14 587)">Инв.№ подл.</text>
<text x="653" y="583">Н. контр.</text>
<text x="670" y="583">Иванов А.А.</text>
<text x="799" y="583">КГУ, гр. Т-5139</text>
<text x="653" y="588">Утв.</text>
<text x="670" y="588">Кузнецов В.П.</text>
<text x="718" y="593">Копировал</text>
<text x="788" y="593">Формат A1</text>
</g>
</svg>
